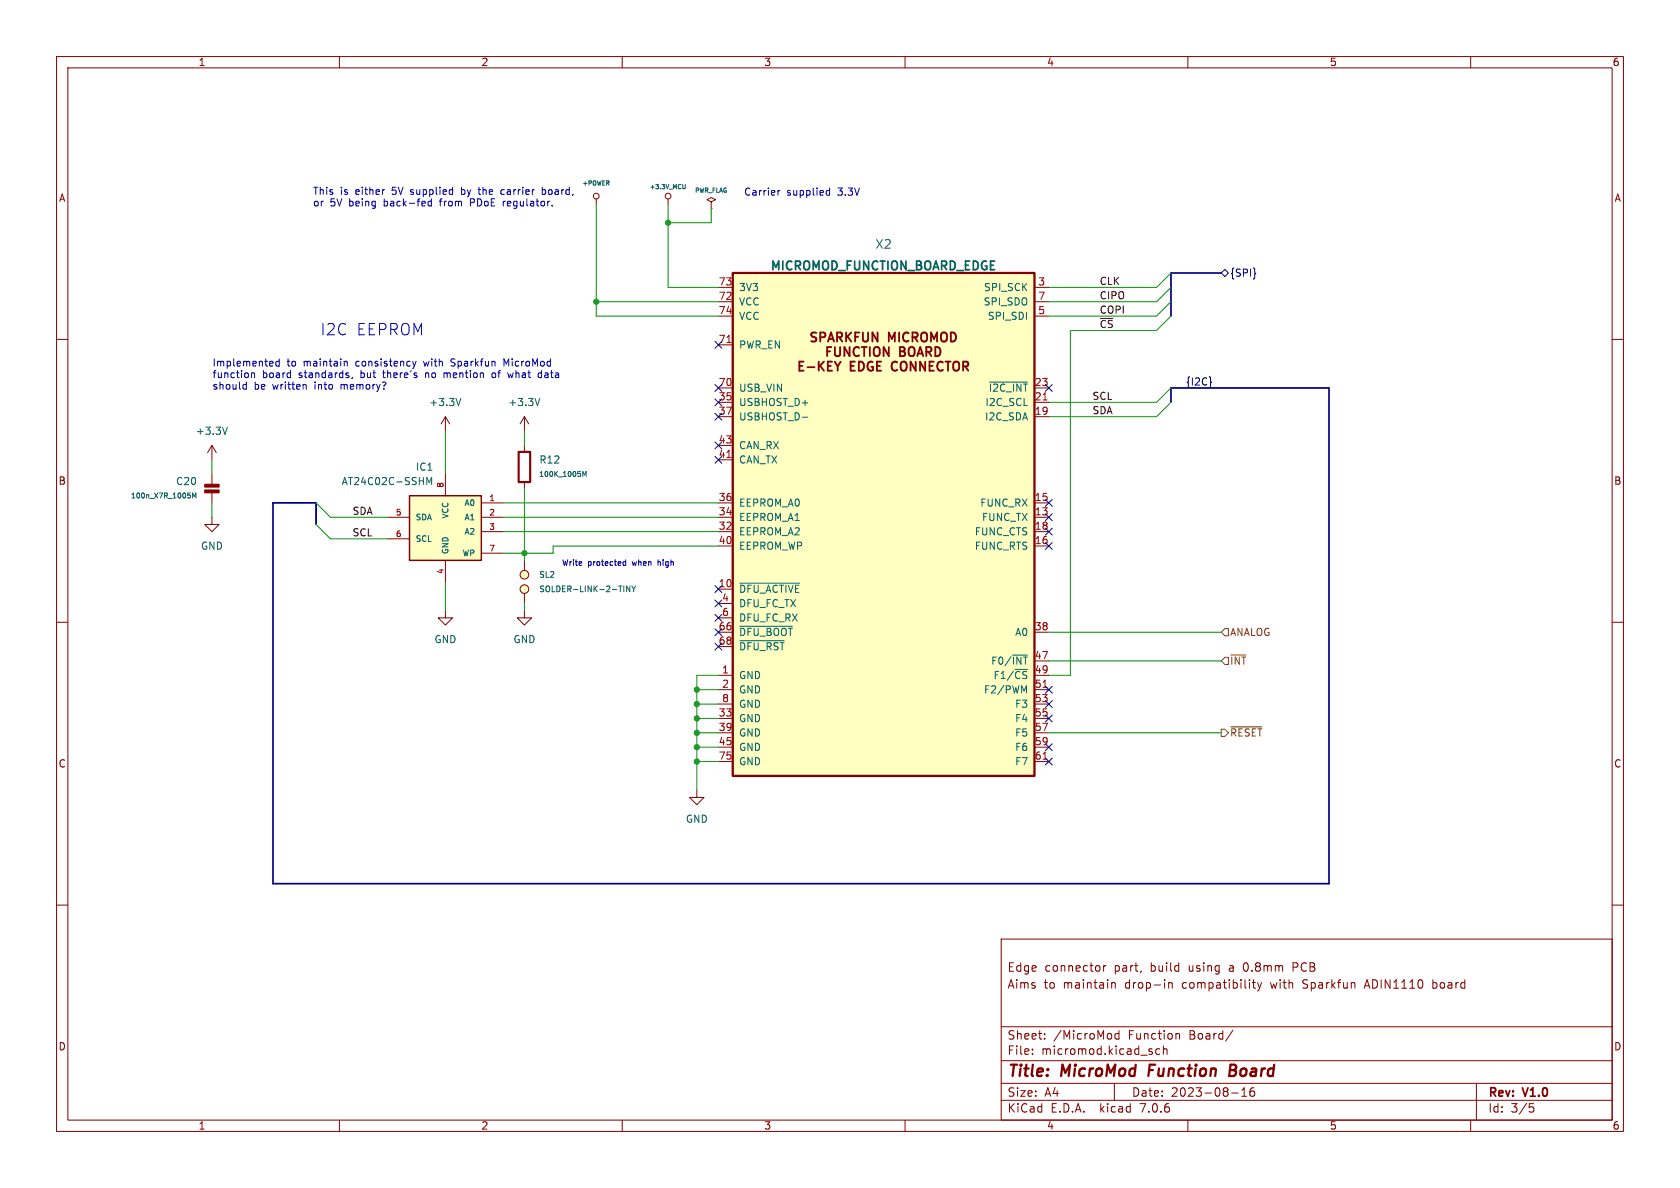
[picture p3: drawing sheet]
<svg xmlns="http://www.w3.org/2000/svg" width="297mm" height="210mm" viewBox="0 0 297 210" stroke-linecap="round" stroke-linejoin="round" font-family="sans-serif">
<g fill="none" stroke="#840000" stroke-width=".18">
<path d="M10 10h277v190h-277zM12 12h273v186h-273zM60 10v2M110 10v2M160 10v2M210 10v2M260 10v2M105.4 35.2v1M118.1 35.2v1M125.7 35.7l.8-.4-.8-.4-.7 .4 .7 .4v1.1M125.7 36.8h.1M10 60h2"/>
<path d="M127 50.8h2.5M127 55.9h2.5M127 53.3h2.5M182.9 50.8h2.5M182.9 55.9h2.5M182.9 53.3h2.5M285 60h2M37.5 78.7v2.6M37.5 78.7l.7 1.3M37.5 78.7l-.8 1.3M78.7 73.7l.8 1.2M78.7 73.7v2.5"/>
<path d="M78.7 73.7l-.7 1.2M92.7 73.7v2.5M92.7 78.7v1.2M92.7 73.7l.8 1.2M92.7 73.7l-.8 1.2M127 73.7h2.5M127 71.1h2.5M127 68.6h2.5M127 78.7h2.5M127 61h2.5M182.9 73.7h2.5M182.9 71.1h2.5"/>
<path d="M182.9 68.6h2.5M37.5 91.4v1.3h-1.3l1.3 1.3 1.2-1.3h-1.2M37.5 83.8v1.8M37.5 87.1v1.8M68.6 91.4h3.8M68.6 95.3h3.8M78.7 83.8v3.8M78.7 99.1v3.8M85.1 91.4h3.8M85.1 88.9h3.8M85.1 94h3.8M85.1 97.8h3.8"/>
<path d="M92.7 85.2v1.2M92.7 99.1v1.7M127 91.4h2.5M127 88.9h2.5M127 96.5h2.5M127 94h2.5M127 81.3h2.5M182.9 91.4h2.5M182.9 88.9h2.5M182.9 96.5h2.5M182.9 94h2.5M10 110h2"/>
<path d="M78.7 108v1.2h-1.2l1.2 1.3 1.3-1.3h-1.3M92.7 108v1.2h-1.3l1.3 1.3 1.3-1.3h-1.3M92.7 104.9v1.8M127 104.1h2.5M127 111.8h2.5M127 106.7h2.5M127 119.4h2.5M127 109.2h2.5M127 114.3h2.5M182.9 111.8h2.5M182.9 116.8h2.5M182.9 119.4h2.5"/>
<path d="M285 110h2M123.2 139.7v1.3h1.3l-1.3 1.2-1.3-1.2h1.3M127 121.9h2.5M127 127h2.5M127 129.5h2.5M127 132.1h2.5M127 124.5h2.5M127 134.6h2.5M182.9 121.9h2.5M182.9 127h2.5M182.9 129.5h2.5M182.9 132.1h2.5"/>
<path d="M182.9 124.5h2.5M182.9 134.6h2.5M10 160h2M285 160h2M177 166h108v32h-108zM195.1 170.7v1M195.5 170.7l-.3 .1-.1 .2M196.5 173.7v1M196.5 173.8l.2-.1 .4 .1 .1 .9M206.6 173.8l.2-.1 .4 .1v.9M206.6 173.7v1M221.4 173.7h.6"/>
<path d="M221.6 173.2v1.3l.4 .2M222.3 173.7l.4 1M222.7 174.7l-.2 .4-.2 .1M223 173.7l-.3 1M228.6 171h.6M229.2 170.2h-.6v1.5M241.3 174.3h.7M241.7 173.2l-.5 1.5M253.3 174.6l.4 .1M253.3 173.2v1.5M253.7 173.7l-.4 .1M60 198v2"/>
<path d="M110 198v2M160 198v2M177 194.5h108M177 191.5h108M177 187.5h108M177 181.5h108M182.5 186.3v.1M182.5 185.5v.1M184.7 183.6v.1M184.7 182.8v.1M197 191.5v3M197.8 182.2v1.5"/>
<path d="M197.8 182.8l-.4-.1-.3 .3v.4l.1 .2h.6M203.7 186v.3M205 185.5l-.4-.1-.3 .3v.4l.2 .2h.5M205.7 185.5l.2-.1 .3 .1 .1 .9M205.7 184.9v1.5M208.1 182.7l.4 .1v.1v.8M210 198v2M217.7 193.2h1.2M218 182.1l-1.3 2M219.5 193.8h.9M219.5 192.7l.5-.4v1.5M221.7 192.3a.59 .59 0 0 0-.7 .6v.6l.1 .2 .4 .1 .2-.1 .1-.5-.1-.3h-.5l-.2 .3"/>
<path d="M260 198v2M261 191.5v6.5M270.4 195.1h.7M270.5 195.7h.4l.3 .3-.2 .5-.5 .1"/>
<circle cx="105.4" cy="34.7" r=".51"/>
<circle cx="118.1" cy="34.7" r=".51"/>
<circle cx="92.7" cy="101.6" r=".76"/>
<circle cx="92.7" cy="104.1" r=".76"/>
</g>
<path d="M203.3 188.2l-.3 2M217.4 189.2h.7M218.1 189.2l.3 .1M218.2 188.2h-.6l-.3 2 1-.1M218.3 189.1l-.2 .1" fill="none" stroke="#840000" stroke-width=".4"/>
<g fill="none" stroke="#006464" stroke-width=".18">
<path d="M121.1 32.6v.6l-.1 .2-.2-.1M40.2 75.5l-.4 1.3M81.5 70.4l-.5 1.3M95.4 70.4l-.4 1.3M141.8 73.8h1M174.9 67.5h6.7M34 88v-.9l.3 .7 .3-.7v.9M75.5 85.7v-1.3l.4 .9 .4-.9v1.3M103 84.2v-.9l.3 .7 .3-.7v.9M110.3 103.6v1M111.4 103.6v1l-.6-1v1M111.7 103.6l.3 .5"/>
<path d="M112 104.1v.5M112.4 103.6l-.4 .5M130.8 103.1h10.6M130.8 110.7h9.3M130.8 113.3h7.8M181 122.1l.5-.9v1.3"/>
</g>
<g fill="#840000" stroke="#840000" stroke-width=".18">
<path d="M36.2 86.6h2.5v.5h-2.5z"/>
<path d="M36.2 85.6h2.5v.5h-2.5z"/>
</g>
<g fill="#ffffc2" stroke="#ffffc2" stroke-width=".18">
<path d="M129.5 48.3h53.4v88.9h-53.4z"/>
<path d="M72.4 87.6h12.7v11.5h-12.7z"/>
<circle cx="92.7" cy="101.6" r=".76"/>
<circle cx="92.7" cy="104.1" r=".76"/>
</g>
<path d="M129.5 48.3h53.4v88.9h-53.4z" fill="none" stroke="#840000" stroke-width=".41"/>
<g fill="none" stroke="#840000" stroke-width=".32">
<path d="M144.3 58.9l-.6-.1-.2 .1v.5l.7 .3 .1 .4-.3 .3-.6-.1M145 59.6l.8-.1 .1-.2-.1-.4-.2-.1h-.6v1.6M146.5 59.9h.8M148 59.6l.7-.1 .2-.2-.1-.4-.2-.1h-.6v1.6M148.4 59.6l.5 .8M149.6 58.8v1.6M149.8 59.5l.7 .9M150.5 58.8l-.9 .9M151.2 59.5h.5M151.9 58.8h-.7v1.6M152.6 58.8v1.3l.3 .3 .4-.1 .2-.2v-1.3M155.1 58.8v1.6l-.9-1.6v1.6"/>
<path d="M159 58.8v1.6M160.6 58.9a.64 .64 0 0 0-.8 0 .64 .64 0 0 0-.2 .8 .6 .6 0 0 0 .3 .6 .6 .6 0 0 0 .7-.1M161.3 59.6l.8-.1 .1-.2v-.4l-.3-.1h-.6v1.6M161.7 59.6l.5 .8M162.9 59a.54 .54 0 0 1 .6-.2 .54 .54 0 0 1 .4 .5v.5a.53 .53 0 0 1-.5 .6 .53 .53 0 0 1-.6-.6zM166.4 59a.54 .54 0 0 1 .6-.2 .54 .54 0 0 1 .4 .5v.5a.53 .53 0 0 1-.5 .6 .53 .53 0 0 1-.6-.6zM168.1 58.8a.81 .81 0 0 1 .9 .8 .81 .81 0 0 1-.9 .8zM141.3 64.7h.5M142.1 63.9h-.8v1.6h.8M142.8 64.9h1.2M144.7 63.9v1.6M145 64.6l.7 .9"/>
<path d="M145.7 63.9l-1 .9M146.2 62.1h.6M146.3 64.7h.6M146.4 60.4l.5-1.6 .5 1.6M147 61.4h-.8v1.6M147.1 63.9h-.8v1.6h.8M147.6 63.9l.5 .9M147.6 61.4v1.2l.3 .4h.3l.3-.4v-1.2M148.1 64.8v.7M148.6 63.9l-.5 .9M150.2 61.4v1.6l-.9-1.6v1.6M150.4 64.7h.5"/>
<path d="M151.1 63.9h-.7v1.6h.7M151.8 63.9a.81 .81 0 0 1 1 .8 .81 .81 0 0 1-1 .8zM151.9 61.5a.64 .64 0 0 0-.8 0 .64 .64 0 0 0-.2 .8 .6 .6 0 0 0 .3 .6 .6 .6 0 0 0 .7-.1M152.3 61.4h.9M152.8 61.4v1.6M153.8 61.4v1.6M154.3 64a.79 .79 0 0 0-1 .6 .79 .79 0 0 0 .6 .9l.4-.1v-.6h-.3M154.5 61.6a.54 .54 0 0 1 .6-.2 .54 .54 0 0 1 .4 .5v.5a.53 .53 0 0 1-.5 .6 .53 .53 0 0 1-.5-.6zM155 64.7h.6M155.8 63.9h-.8v1.6h.8M157.1 60.4v-1.6l.6 1.1 .5-1.1v1.6M157.1 61.4v1.6l-.9-1.6v1.6"/>
<path d="M158.6 64.1a.64 .64 0 0 0-.8 0 .64 .64 0 0 0-.2 .7 .6 .6 0 0 0 .3 .7 .6 .6 0 0 0 .7-.1M159.1 62.1h.5M159.1 61.4h.5l.3 .1v.3l-.3 .3a.43 .43 0 0 1 .4 .4 .43 .43 0 0 1-.3 .5h-.6zM159.4 64a.53 .53 0 0 1 .6 0 .53 .53 0 0 1 .3 .5v.5a.53 .53 0 0 1-.5 .6 .53 .53 0 0 1-.6-.6v-.5zM160.7 61.6a.54 .54 0 0 1 .6-.2 .54 .54 0 0 1 .4 .5v.5a.53 .53 0 0 1-.5 .6 .53 .53 0 0 1-.6-.6zM161.9 63.9v1.6l-.9-1.6v1.6M162.2 63l.5-1.6 .5 1.6M162.3 62.5h.8M163.6 63.9v1.6l-1-1.6v1.6M163.8 62.2l.7-.1 .2-.2-.1-.4-.2-.1h-.6v1.6M164.1 62.2l.6 .8M164.3 64.7h.6"/>
<path d="M164.6 60.4v-1.6l.5 1.1 .6-1.1v1.6M165.1 63.9h-.8v1.6h.8M165.4 61.4a.81 .81 0 0 1 .9 .8 .81 .81 0 0 1-.9 .8zM166.7 64.1a.64 .64 0 0 0-.8 0 .64 .64 0 0 0-.2 .7 .6 .6 0 0 0 .3 .7 .6 .6 0 0 0 .7-.1M167.1 63.9h1M167.6 63.9v1.6M168.7 64a.53 .53 0 0 1 .6 0 .53 .53 0 0 1 .3 .5v.5a.53 .53 0 0 1-.6 .6 .53 .53 0 0 1-.5-.6v-.5zM170.3 64.8l.7-.1 .2-.2-.1-.4-.2-.2h-.6v1.6M170.6 64.8l.6 .7"/>
</g>
<path d="M128.5 60.5h.7M184.4 70.7h.7M128.5 80.9h.7M184.4 121.5h.7M184.4 134.2h.7" fill="none" stroke="#a90000" stroke-width=".18"/>
<path d="M72.4 87.6h12.7v11.5h-12.7z" fill="none" stroke="#840000" stroke-width=".25"/>
<path d="M91.7 79.9h2v5.3h-2z" fill="none" stroke="#840000" stroke-width=".38"/>
<path d="M215.9 111.8l.6-.7h.7v1.3h-.7zM216.5 116.2h.7v1.3h-.7l-.6-.7zM217.6 115.8h2.6M215.9 128.9h.6l.7 .6-.7 .7h-.6zM217.6 128.5h5.5" fill="none" stroke="#725600" stroke-width=".18"/>
<g fill="none" stroke="#000084" stroke-width=".18">
<path d="M215.9 48.3l.6-.7 .7 .7-.7 .6zM221.9 48.3l.1 .1h-.1M126.4 60.4l1.2 1.2M126.4 73.1l1.2 1.2M126.4 78.1l1.2 1.2M126.4 68l1.2 1.2M126.4 70.5l1.2 1.2M127.6 60.4l-1.2 1.2M127.6 73.1l-1.2 1.2M127.6 78.1l-1.2 1.2M127.6 68l-1.2 1.2M127.6 70.5l-1.2 1.2"/>
<path d="M184.8 68l1.2 1.2M186 68l-1.2 1.2M214 67.4l.2 .2-.2 .2M126.4 80.7l1.2 1.2M127.6 80.7l-1.2 1.2M184.8 88.3l1.2 1.2M184.8 95.9l1.2 1.2M184.8 93.4l1.2 1.2M184.8 90.8l1.2 1.2M186 88.3l-1.2 1.2M186 95.9l-1.2 1.2M186 93.4l-1.2 1.2"/>
<path d="M186 90.8l-1.2 1.2M126.4 106.1l1.2 1.2M126.4 111.2l1.2 1.2M126.4 113.7l1.2 1.2M126.4 108.6l1.2 1.2M126.4 103.5l1.2 1.2M127.6 106.1l-1.2 1.2M127.6 111.2l-1.2 1.2M127.6 113.7l-1.2 1.2M127.6 108.6l-1.2 1.2M127.6 103.5l-1.2 1.2M184.8 121.3l1.2 1.2"/>
<path d="M184.8 131.5l1.2 1.2M184.8 126.4l1.2 1.2M184.8 134l1.2 1.2M184.8 123.9l1.2 1.2M186 121.3l-1.2 1.2M186 131.5l-1.2 1.2M186 126.4l-1.2 1.2M186 134l-1.2 1.2M186 123.9l-1.2 1.2"/>
</g>
<g fill="none" stroke="#0000c2" stroke-width=".18">
<path d="M76.3 35.1v1.3M76.3 35.6h-.4l-.2 .2 .1 .6h.5M81.6 33.1v1.3M81.6 34.3l.1 .1M81.7 33.5l-.1 .1M83.2 35.1v1.3M83.2 35.8h.4M84.5 33.5h.5M84.7 33.1v1.1l.3 .2M89 35.6v.8M89.2 33.6l-.4-.1-.3 .3 .2 .5h.5M89.3 35.6l-.3 .2"/>
<path d="M95.9 33.6l.3-.1 .3 .3-.2 .5h-.4M95.9 33.1v1.3M137.5 33.7v.8M137.9 33.7l-.4 .2M146.2 33.7h.5M146.2 34.5h.5M146.7 33.2v1.3M43.2 68h.4M43.6 67.5v1.3M43.6 68.7l-.4 .1M44.5 65.9v.9M44.5 66l.1-.1 .3 .1 .1 .8"/>
<path d="M48.1 63.9l.2 .3-.6 .1M48.2 64.7h-.1M49.4 63.4v1.3M49.4 63.9h-.4l-.2 .2 .1 .6h.5M54 68l.1 .1v.7M60.9 63.9h.4l.1 .8M61.6 66.4v.3M62.3 66.7l-.1 .2M72.9 63.9l.3 .8M73.2 64.7l-.1 .4M73.5 63.9l-.3 .8M75.2 65.9v.9"/>
<path d="M75.4 65.9l-.2 .1M78.5 65.9v.9M78.9 65.9l-.4 .1M79.7 64.7h.2M80 63.4l-.3 .3 .3 .3M87.5 66l-.3-.1-.2 .3v.4l.2 .2 .3-.1M89.5 64.3l-.4-.9v1.3M90.7 65.9l-.2 .9-.3-.6-.2 .6M95.4 65.9l.3 .1M95.7 66.7l-.3 .1M95.7 65.5v1.3M110.6 98.9v1"/>
<path d="M110.6 99.3h-.3l-.2 .2 .1 .4h.4"/>
</g>
<path d="M215.9 48.3h-8.9v7.6M207 71.1v-2.5h27.9v87.6h-186.6v-67.3h7.6v3.8" fill="none" stroke="#000084" stroke-width=".3"/>
<g fill="none" stroke="#009600" stroke-width=".18">
<path d="M105.4 36.2v19.7h21.6M118.1 36.2v14.6h8.9M125.7 36.8v2.6h-7.6M105.4 53.3h21.6M207 53.3l-2.5 2.6h-19.1M207 50.8l-2.5 2.5h-19.1M207 48.3l-2.5 2.5h-19.1M207 55.9l-2.5 2.5h-15.3v61h-3.8M78.7 76.2v7.6M92.7 76.2v2.5M207 68.6l-2.5 2.5h-19.1M207 71.1l-2.5 2.6h-19.1"/>
<path d="M37.5 81.3v2.5M37.5 88.9v2.5M55.9 88.9l2.5 2.5h10.2M55.9 92.7l2.5 2.6h10.2M88.9 91.4h38.1M88.9 88.9h38.1M88.9 94h38.1M92.7 86.4v12.7M127 96.5h-29.2v1.3h-8.9M78.7 102.9v5.1M92.7 106.7v1.3M127 119.4h-3.8v20.3"/>
<path d="M185.4 116.8h30.5M185.4 111.8h30.5M123.2 121.9h3.8M123.2 132.1h3.8M123.2 129.5h3.8M123.2 124.5h3.8M123.2 134.6h3.8M123.2 127h3.8M185.4 129.5h30.5"/>
</g>
<g fill="#009600" stroke="#009600" stroke-width=".18">
<circle cx="123.2" cy="127" r=".46"/>
<circle cx="123.2" cy="129.5" r=".46"/>
<circle cx="123.2" cy="134.6" r=".46"/>
<circle cx="123.2" cy="132.1" r=".46"/>
<circle cx="123.2" cy="124.5" r=".46"/>
<circle cx="92.7" cy="97.8" r=".46"/>
<circle cx="123.2" cy="121.9" r=".46"/>
<circle cx="118.1" cy="39.4" r=".46"/>
<circle cx="105.4" cy="53.3" r=".46"/>
</g>
<g font-size="2.8" fill="#0000c2">
<text x="56.5" y="59.4">I2C</text>
<text x="63" y="59.4">EEPROM</text>
</g>
<g font-size="2.8" fill="#840000">
<text x="178" y="190.9">Title:</text>
<text x="187.7" y="190.9">MicroMod</text>
<text x="203.9" y="190.9">Function</text>
<text x="219" y="190.9">Board</text>
</g>
<g font-size="2.1" fill="#006464">
<text x="154.7" y="44.2">X2</text>
<text x="136" y="48.2">MICROMOD_FUNCTION_BOARD_EDGE</text>
</g>
<g font-size="2.1" fill="#840000">
<text x="178" y="172">Edge</text>
<text x="184.7" y="172">connector</text>
<text x="197" y="172">part,</text>
<text x="203.5" y="172">build</text>
<text x="210.4" y="172">using</text>
<text x="217.7" y="172">a</text>
<text x="220.4" y="172">0.8mm</text>
<text x="229.2" y="172">PCB</text>
<text x="178" y="175">Aims</text>
<text x="184.5" y="175">to</text>
<text x="188" y="175">maintain</text>
<text x="199" y="175">drop-in</text>
<text x="209.3" y="175">compatibility</text>
<text x="225.1" y="175">with</text>
<text x="230.9" y="175">Sparkfun</text>
<text x="242" y="175">ADIN1110</text>
<text x="254.1" y="175">board</text>
<text x="178" y="184">Sheet:</text>
<text x="186.2" y="184">/MicroMod</text>
<text x="199.5" y="184">Function</text>
<text x="210.4" y="184">Board/</text>
<text x="178" y="186.7">File:</text>
<text x="184.1" y="186.7">micromod.kicad_sch</text>
<text x="178" y="196.9">KiCad</text>
<text x="178" y="194.1">Size:</text>
<text x="184.7" y="194.1">A4</text>
<text x="185.7" y="196.9">E.D.A.</text>
<text x="194.6" y="196.9">kicad</text>
<text x="200" y="194.1">Date:</text>
<text x="201.8" y="196.9">7.0.6</text>
<text x="207" y="194.1">2023-08-16</text>
<text x="263" y="194.3">Rev:</text>
<text x="263" y="196.9">Id:</text>
<text x="267.1" y="196.9">3/5</text>
<text x="269.4" y="194.3">V1.0</text>
</g>
<g font-size="1.8" fill="#840000">
<text x="35" y="11.9">1</text>
<text x="85" y="11.9">2</text>
<text x="135" y="11.9">3</text>
<text x="185" y="11.9">4</text>
<text x="235" y="11.9">5</text>
<text x="285" y="11.9">6</text>
<text x="10.3" y="35.9">A</text>
<text x="285.3" y="35.9">A</text>
<text x="10.3" y="85.9">B</text>
<text x="285.3" y="85.9">B</text>
<text x="10.3" y="135.9">C</text>
<text x="285.3" y="135.9">C</text>
<text x="10.3" y="185.9">D</text>
<text x="285.3" y="185.9">D</text>
<text x="35" y="199.9">1</text>
<text x="85" y="199.9">2</text>
<text x="135" y="199.9">3</text>
<text x="185" y="199.9">4</text>
<text x="235" y="199.9">5</text>
<text x="285" y="199.9">6</text>
</g>
<g font-size="1.8" fill="#0000c2">
<text x="55.2" y="34.5">This</text>
<text x="60.2" y="34.5">is</text>
<text x="63" y="34.5">either</text>
<text x="69.6" y="34.5">5V</text>
<text x="73.1" y="34.5">supplied</text>
<text x="82.2" y="34.5">by</text>
<text x="85.5" y="34.5">the</text>
<text x="89.6" y="34.5">carrier</text>
<text x="97.1" y="34.5">board,</text>
<text x="131.4" y="34.7">Carrier</text>
<text x="139.1" y="34.7">supplied</text>
<text x="148.2" y="34.7">3.3V</text>
<text x="55.2" y="36.6">or</text>
<text x="58.4" y="36.6">5V</text>
<text x="61.8" y="36.6">being</text>
<text x="68.1" y="36.6">back-fed</text>
<text x="78.3" y="36.6">from</text>
<text x="83.8" y="36.6">PDoE</text>
<text x="89.8" y="36.6">regulator.</text>
<text x="37.5" y="64.9">Implemented</text>
<text x="50.7" y="64.9">to</text>
<text x="53.8" y="64.9">maintain</text>
<text x="63.2" y="64.9">consistency</text>
<text x="75.4" y="64.9">with</text>
<text x="80.4" y="64.9">Sparkfun</text>
<text x="89.9" y="64.9">MicroMod</text>
<text x="37.5" y="66.9">function</text>
<text x="37.5" y="69">should</text>
<text x="44.9" y="69">be</text>
<text x="46.4" y="66.9">board</text>
<text x="48.3" y="69">written</text>
<text x="52.9" y="66.9">standards,</text>
<text x="55.9" y="69">into</text>
<text x="60.7" y="69">memory?</text>
<text x="64" y="66.9">but</text>
<text x="68.2" y="66.9">there's</text>
<text x="75.9" y="66.9">no</text>
<text x="79.3" y="66.9">mention</text>
<text x="88.1" y="66.9">of</text>
<text x="91.1" y="66.9">what</text>
<text x="96.6" y="66.9">data</text>
</g>
<g font-size="1.8" fill="#a90000">
<text x="127" y="53.1">72</text>
<text x="127" y="50.5">73</text>
<text x="183.4" y="50.5">3</text>
<text x="183.4" y="53.1">7</text>
<text x="127" y="55.6">74</text>
<text x="183.4" y="55.6">5</text>
<text x="127" y="60.7">71</text>
<text x="127" y="70.9">35</text>
<text x="127" y="68.3">70</text>
<text x="182.8" y="70.9">21</text>
<text x="182.8" y="68.3">23</text>
<text x="127" y="73.4">37</text>
<text x="182.8" y="73.4">19</text>
<text x="127" y="81">41</text>
<text x="127" y="78.5">43</text>
<text x="127" y="88.6">36</text>
<text x="182.8" y="88.6">15</text>
<text x="127" y="93.7">32</text>
<text x="127" y="91.2">34</text>
<text x="182.8" y="91.2">13</text>
<text x="182.8" y="93.7">18</text>
<text x="127" y="96.3">40</text>
<text x="182.8" y="96.3">16</text>
<text x="127" y="103.9">10</text>
<text x="127.6" y="106.4">4</text>
<text x="127" y="111.5">66</text>
<text x="127.6" y="109">6</text>
<text x="182.8" y="111.5">38</text>
<text x="127" y="114">68</text>
<text x="127.6" y="119.1">1</text>
<text x="182.8" y="116.6">47</text>
<text x="182.8" y="119.1">49</text>
<text x="127.6" y="121.7">2</text>
<text x="127.6" y="124.2">8</text>
<text x="182.8" y="121.7">51</text>
<text x="182.8" y="124.2">53</text>
<text x="127" y="126.7">33</text>
<text x="127" y="129.3">39</text>
<text x="127" y="131.8">45</text>
<text x="182.8" y="126.7">55</text>
<text x="182.8" y="129.3">57</text>
<text x="182.8" y="131.8">59</text>
<text x="127" y="134.4">75</text>
<text x="182.8" y="134.4">61</text>
</g>
<g font-size="1.8" fill="#006464">
<text x="130.6" y="51.7">3V3</text>
<text x="173.9" y="51.7">SPI_SCK</text>
<text x="130.6" y="54.2">VCC</text>
<text x="130.6" y="56.7">VCC</text>
<text x="173.8" y="54.2">SPI_SDO</text>
<text x="174.5" y="56.7">SPI_SDI</text>
<text x="130.6" y="61.8">PWR_EN</text>
<text x="75.8" y="72">+3.3V</text>
<text x="89.8" y="72">+3.3V</text>
<text x="130.6" y="72">USBHOST_D+</text>
<text x="130.6" y="69.4">USB_VIN</text>
<text x="174.1" y="72">I2C_SCL</text>
<text x="174.7" y="69.4">~{I2C_INT}</text>
<text x="34.5" y="77.1">+3.3V</text>
<text x="130.6" y="74.5">USBHOST_D-</text>
<text x="174" y="74.5">I2C_SDA</text>
<text x="73.4" y="83.4">IC1</text>
<text x="95.3" y="82.1">R12</text>
<text x="130.6" y="82.1">CAN_TX</text>
<text x="130.6" y="79.6">CAN_RX</text>
<text x="31" y="86">C20</text>
<text x="60.3" y="86">AT24C02C-SSHM</text>
<text x="130.6" y="89.8">EEPROM_A0</text>
<text x="173.2" y="89.8">FUNC_RX</text>
<text x="130.6" y="94.8">EEPROM_A2</text>
<text x="130.6" y="92.3">EEPROM_A1</text>
<text x="172.2" y="94.8">FUNC_CTS</text>
<text x="173.5" y="92.3">FUNC_TX</text>
<text x="35.4" y="97.4">GND</text>
<text x="130.6" y="97.4">EEPROM_WP</text>
<text x="172.2" y="97.4">FUNC_RTS</text>
<text x="130.6" y="105">~{DFU_ACTIVE}</text>
<text x="130.6" y="107.5">DFU_FC_TX</text>
<text x="76.7" y="113.9">GND</text>
<text x="90.7" y="113.9">GND</text>
<text x="130.6" y="110.1">DFU_FC_RX</text>
<text x="130.6" y="112.6">~{DFU_BOOT}</text>
<text x="179.4" y="112.6">A0</text>
<text x="130.6" y="115.2">~{DFU_RST}</text>
<text x="175.1" y="117.7">F0/~{INT}</text>
<text x="130.6" y="122.8">GND</text>
<text x="130.6" y="125.3">GND</text>
<text x="130.6" y="120.2">GND</text>
<text x="173.9" y="122.8">F2/PWM</text>
<text x="175.6" y="120.2">F1/~{CS}</text>
<text x="179.4" y="125.3">F3</text>
<text x="130.6" y="127.9">GND</text>
<text x="130.6" y="130.4">GND</text>
<text x="179.4" y="127.9">F4</text>
<text x="179.4" y="130.4">F5</text>
<text x="130.6" y="132.9">GND</text>
<text x="130.6" y="135.5">GND</text>
<text x="179.4" y="132.9">F6</text>
<text x="179.4" y="135.5">F7</text>
<text x="121.2" y="145.6">GND</text>
</g>
<g font-size="1.8" fill="#0f0f0f">
<text x="194.3" y="53">CIPO</text>
<text x="194.3" y="50.5">CLK</text>
<text x="194.3" y="58.1">~{CS}</text>
<text x="194.3" y="55.5">COPI</text>
<text x="193" y="70.8">SCL</text>
<text x="193" y="73.3">SDA</text>
<text x="62.2" y="94.9">SCL</text>
<text x="62.2" y="91.1">SDA</text>
</g>
<g font-size="1.8" fill="#000084">
<text x="217.4" y="49.1">{SPI}</text>
<text x="209.5" y="68.2">{I2C}</text>
</g>
<g font-size="1.8" fill="#725600">
<text x="217.4" y="112.6">ANALOG</text>
<text x="217.4" y="117.7">~{INT}</text>
<text x="217.4" y="130.4">~{RESET}</text>
</g>
<g font-size="1.4" fill="#a90000">
<text x="78.5" y="86.3" transform="rotate(-90 78.5 86.3)">8</text>
<text x="86.4" y="88.6">1</text>
<text x="69.9" y="91.2">5</text>
<text x="69.9" y="95">6</text>
<text x="86.4" y="91.2">2</text>
<text x="86.4" y="93.7">3</text>
<text x="78.5" y="101.6" transform="rotate(-90 78.5 101.6)">4</text>
<text x="86.4" y="97.5">7</text>
</g>
<g font-size="1.4" fill="#006464">
<text x="82" y="89.6">A0</text>
<text x="73.4" y="92.2">SDA</text>
<text x="73.4" y="96">SCL</text>
<text x="79.5" y="91.8" transform="rotate(-90 79.5 91.8)">VCC</text>
<text x="82" y="92.2">A1</text>
<text x="82" y="94.7">A2</text>
<text x="79.5" y="98" transform="rotate(-90 79.5 98)">GND</text>
<text x="81.6" y="98.5">WP</text>
<text x="95.2" y="102.3">SL2</text>
<text x="95.2" y="104.9">SOLDER-LINK-2-TINY</text>
</g>
<g font-size="1.4" fill="#0000c2">
<text x="99.2" y="100.1">Write</text>
<text x="103.9" y="100.1">protected</text>
<text x="112" y="100.1">when</text>
<text x="116.7" y="100.1">high</text>
</g>
<g font-size="1.2" fill="#006464">
<text x="23" y="88.3">100n_X7R_1005M</text>
<text x="95.2" y="84.5">100K_1005M</text>
</g>
<g font-size="1.1" fill="#006464">
<text x="102.8" y="33">+POWER</text>
<text x="114.7" y="33.6">+3.3V_MCU</text>
<text x="122.7" y="34.3">PWR_FLAG</text>
</g>
</svg>
